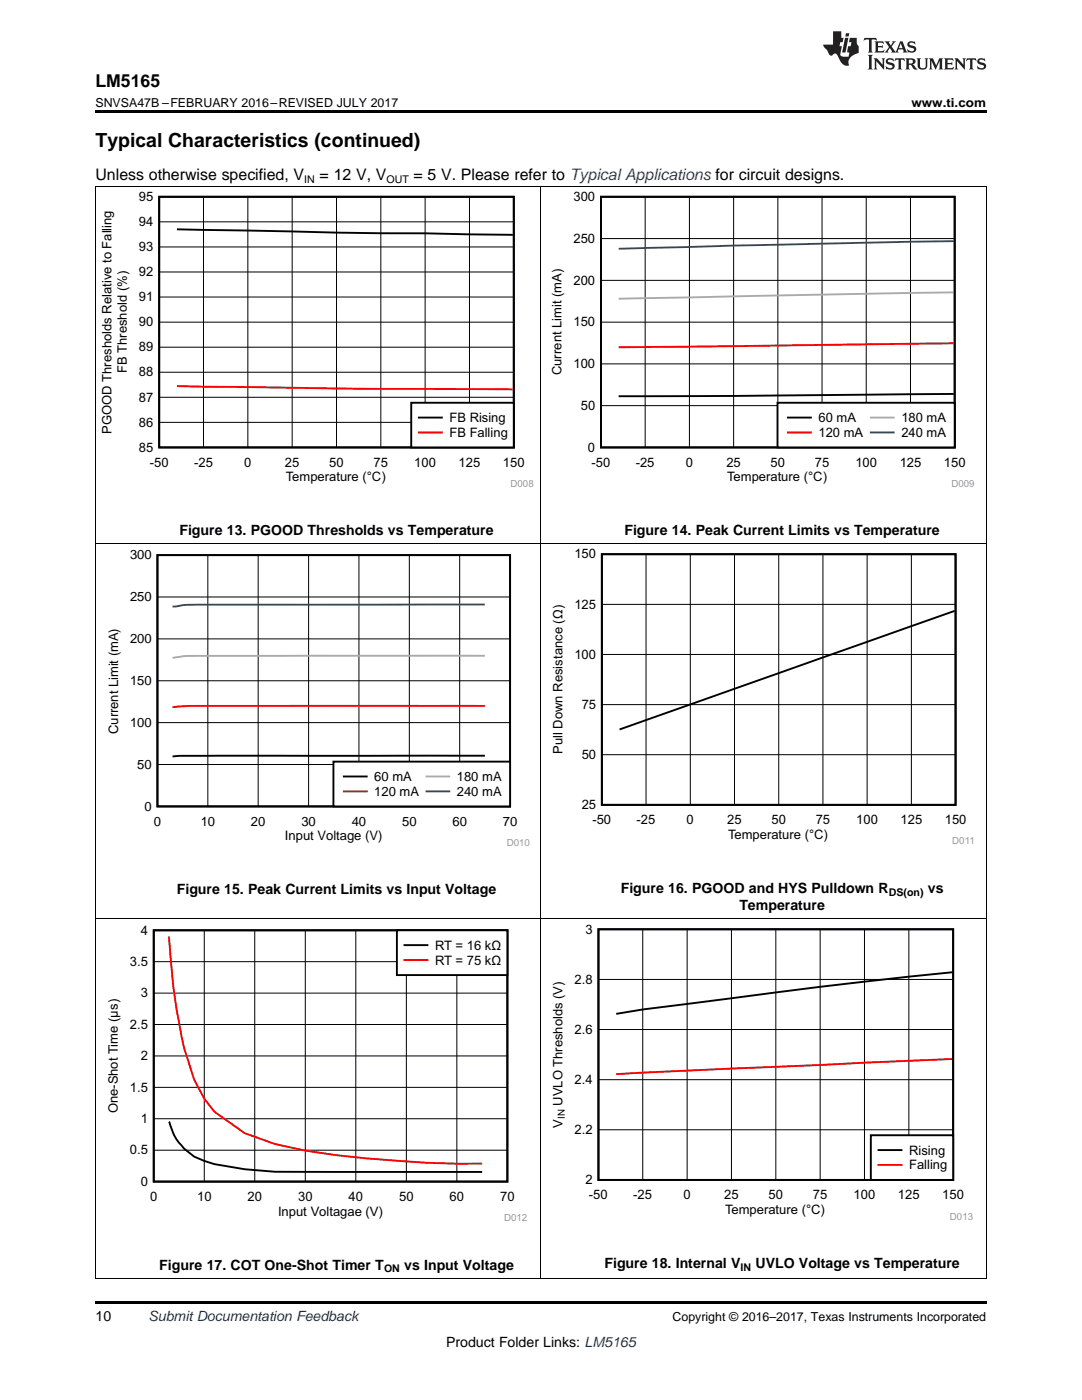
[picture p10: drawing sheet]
<svg xmlns="http://www.w3.org/2000/svg" width="216mm" height="279mm" viewBox="0 0 216 279" stroke-linecap="round" stroke-linejoin="round" font-family="sans-serif">
<path d="M19 259.7h177.8v.5h-177.8z" fill="#000"/>
<path d="M19.1 183.4v71.7M107.9 183.4v71.7M196.8 183.4v71.7M19 255.1h177.8" fill="none" stroke="#000" stroke-width=".2"/>
<path d="M21.6 184.7h83.5v59.1h-83.5z" fill-rule="evenodd" fill="#fff"/>
<path d="M30.7 185.7h70.5v50.1h-70.5zM33.7 223.9l.4 1a10.4 10.4 0 0 0 2.6 4.3l2 1.6 2.1 .9 2 .6 6 1 6.1 .6h41.3" fill="none" stroke="#000" stroke-width=".38"/>
<g fill="none" stroke="#000" stroke-width=".2">
<path d="M30.7 198.2h70.6M30.7 191.9h70.6M40.8 185.7v50.1M50.8 185.7v50.1M60.9 185.7v50.1M71 185.7v50.1M81.1 185.7v50.1M91.2 185.7v50.1M30.7 217h70.6M30.7 210.7h70.6M30.7 204.5h70.6M30.7 229.5h70.6"/>
<path d="M30.7 223.3h70.6"/>
</g>
<path d="M33.7 186.9l.4 4.9a111.3 111.3 0 0 0 2.6 17.3l2 6.4 2.1 3.8 2 2.6 6 4.2 6.1 2.2a138.5 138.5 0 0 0 24.2 3.3l6 .5 11.1 .1" fill="none" stroke="#f00" stroke-width=".38"/>
<path d="M79.2 185.7h22v8.9h-22z" fill-rule="evenodd" fill="#fff"/>
<path d="M79.2 185.7h22v8.9h-22zM80.7 188.6h4.6" fill="none" stroke="#000" stroke-width=".38"/>
<path d="M80.7 191.6h4.6" fill="none" stroke="#f00" stroke-width=".38"/>
<path d="M110.3 184.5h83.8v58.9h-83.8z" fill-rule="evenodd" fill="#fff"/>
<path d="M119.4 185.5h70.8v50h-70.8zM190 194l-26.3 2.9-35.4 4.6-5.3 .8" fill="none" stroke="#000" stroke-width=".38"/>
<path d="M119.4 195.5h70.8M128.3 185.5v50M137.1 185.5v50M146 185.5v50M154.8 185.5v50M163.7 185.5v50M172.5 185.5v50M181.4 185.5v50M119.4 215.5h70.8M119.4 205.5h70.8M119.4 225.5h70.8" fill="none" stroke="#000" stroke-width=".2"/>
<path d="M190 211.3l-67 3.1" fill="none" stroke="#f00" stroke-width=".38"/>
<path d="M173.8 226.6h16.4v8.9h-16.4z" fill-rule="evenodd" fill="#fff"/>
<path d="M173.8 226.6h16.4v8.9h-16.4zM175.3 229.5h4.6" fill="none" stroke="#000" stroke-width=".38"/>
<path d="M175.3 232.5h4.6" fill="none" stroke="#f00" stroke-width=".38"/>
<path d="M19.1 108.6v74.8M107.9 108.6v74.8M196.8 108.6v74.8M19 183.4h177.8" fill="none" stroke="#000" stroke-width=".2"/>
<path d="M21.1 109.8h84.6v59.1h-84.6z" fill-rule="evenodd" fill="#fff"/>
<path d="M31.4 110.8h70.4v50.1h-70.4zM96.8 150.8h-53.3l-9.1 .2" fill="none" stroke="#000" stroke-width=".38"/>
<path d="M31.4 119.1h70.4M41.5 110.8v50.1M51.5 110.8v50.1M61.6 110.8v50.1M71.6 110.8v50.1M81.7 110.8v50.1M91.7 110.8v50.1M31.4 135.9h70.4M31.4 127.5h70.4M31.4 152.6h70.4M31.4 144.2h70.4" fill="none" stroke="#000" stroke-width=".2"/>
<path d="M96.8 140.9h-59.4l-3 .2" fill="none" stroke="#f00" stroke-width=".38"/>
<path d="M96.8 130.9h-57.3h-2.6l-2.5 .4" fill="none" stroke="#aaa" stroke-width=".38"/>
<path d="M96.8 120.6l-57.3 .1h-2.6l-2.5 .4" fill="none" stroke="#295c75" stroke-width=".38"/>
<path d="M66.5 152h35.3v8.9h-35.3z" fill-rule="evenodd" fill="#fff"/>
<path d="M66.5 152h35.3v8.9h-35.3zM68.6 155h4.6" fill="none" stroke="#000" stroke-width=".38"/>
<path d="M68.6 157.9h4.6" fill="none" stroke="#f00" stroke-width=".38"/>
<path d="M85.1 155h4.5" fill="none" stroke="#aaa" stroke-width=".38"/>
<path d="M85.1 157.9h4.5" fill="none" stroke="#295c75" stroke-width=".38"/>
<path d="M110.3 109.6h83.9v59h-83.9z" fill-rule="evenodd" fill="#fff"/>
<path d="M120.1 110.6h70.6v50h-70.6zM190.5 121.9l-66.9 23.7" fill="none" stroke="#000" stroke-width=".38"/>
<g fill="none" stroke="#000" stroke-width=".2">
<path d="M19.1 37.3v71.3M107.9 37.3v71.3M196.8 37.3v71.3M19 108.5h177.8M128.9 110.6v50M137.7 110.6v50M146.6 110.6v50M155.4 110.6v50M164.2 110.6v50M173 110.6v50M181.9 110.6v50M120.1 130.6h70.6"/>
<path d="M120.1 120.6h70.6M120.1 150.6h70.6M120.1 140.6h70.6"/>
</g>
<path d="M20.4 38.3h86v58.9h-86z" fill-rule="evenodd" fill="#fff"/>
<path d="M31.8 39.3h70.7v50h-70.7zM35.3 45.8l31.8 .6 35.2 .5" fill="none" stroke="#000" stroke-width=".38"/>
<g fill="none" stroke="#000" stroke-width=".2">
<path d="M40.6 39.3v50M49.5 39.3v50M58.3 39.3v50M67.1 39.3v50M76 39.3v50M84.8 39.3v50M93.7 39.3v50M31.8 59.3h70.7M31.8 54.3h70.7M31.8 49.3h70.7M31.8 44.3h70.7M31.8 79.3h70.7"/>
<path d="M31.8 74.3h70.7M31.8 69.3h70.7M31.8 64.3h70.7M31.8 84.3h70.7"/>
</g>
<path d="M35.3 77l31.8 .5 35.2 .2" fill="none" stroke="#f00" stroke-width=".38"/>
<path d="M82.1 80.4h20.4v8.9h-20.4z" fill-rule="evenodd" fill="#fff"/>
<path d="M82.1 80.4h20.4v8.9h-20.4zM83.6 83.3h4.6" fill="none" stroke="#000" stroke-width=".38"/>
<path d="M83.6 86.3h4.6" fill="none" stroke="#f00" stroke-width=".38"/>
<path d="M110.2 38.3h84.2v58.9h-84.2z" fill-rule="evenodd" fill="#fff"/>
<path d="M119.9 39.3h70.6v50h-70.6zM190.3 78.6l-43.9 .4-23 .1" fill="none" stroke="#000" stroke-width=".38"/>
<path d="M128.7 39.3v50M137.6 39.3v50M146.4 39.3v50M155.2 39.3v50M164 39.3v50M172.8 39.3v50M181.7 39.3v50M119.9 56h70.6M119.9 47.6h70.6M119.9 72.6h70.6M119.9 64.3h70.6M119.9 81h70.6" fill="none" stroke="#000" stroke-width=".2"/>
<path d="M190.3 68.5l-66.9 .8" fill="none" stroke="#f00" stroke-width=".38"/>
<path d="M190.3 58.3l-66.9 1.3" fill="none" stroke="#ababab" stroke-width=".38"/>
<path d="M190.3 48.1l-43.9 .9-23 .6" fill="none" stroke="#295c75" stroke-width=".38"/>
<path d="M155.1 80.4h35.4v8.9h-35.4z" fill-rule="evenodd" fill="#fff"/>
<path d="M155.1 80.4h35.4v8.9h-35.4zM157.2 83.3h4.6" fill="none" stroke="#000" stroke-width=".38"/>
<path d="M157.2 86.3h4.6" fill="none" stroke="#f00" stroke-width=".38"/>
<path d="M173.8 83.3h4.5" fill="none" stroke="#ababab" stroke-width=".38"/>
<path d="M173.8 86.3h4.5" fill="none" stroke="#295c75" stroke-width=".38"/>
<path d="M19 37.2h177.8" fill="none" stroke="#000" stroke-width=".2"/>
<path d="M19 22h177.8v.5h-177.8z" fill="#000"/>
<g fill="#231f20">
<path d="M172.5 7.6l-.1 .5 .4-.2h.6v.1v2.1l-.2 .4h.9l-.2-.4v-2.1l.1-.1h.5l.5 .2-.2-.5zM174.5 8.3l.2 .3v1.5l-.2 .4h1.8l.2-.6a1.04 1.04 0 0 1-1.3 .2v-.7h.6l.3 .2v-.6l-.3 .2h-.6v-.6l.8-.1 .4 .3-.2-.5zM176.5 8.3l.9 1.1-.9 1.1h.8l-.2-.2 .4-.7 .5 .7-.2 .2h1.5l-.2-.2 .2-.4h.9l.1 .4-.2 .2h1l-.3-.3-.7-1.9h-.5l-.9 2-.8-1 .9-1h-.8l.1 .3-.4 .5-.3-.6 .1-.2zM179.7 8.6l.4 1h-.7zM181.3 8.4a.63 .63 0 0 0-.2 .7 .63 .63 0 0 0 .6 .4l.6 .2 .1 .2a.75 .75 0 0 1-.7 .4 .75 .75 0 0 1-.6-.5l.1 .7 .1-.1a1.11 1.11 0 0 0 1.5-.6 1.13 1.13 0 0 0-1.2-.8l-.1-.4a1.04 1.04 0 0 1 1.2 .2l-.2-.5-.2 .1-.4-.2zM173.2 10.9l.2 .4v2.2l-.2 .4h1l-.3-.4v-2.2l.3-.4zM174.3 11.6l.3 .4v1.5l-.3 .4h.8l-.2-.4v-1.3l1.5 1.7v-1.9l.2-.4h-.7l.2 .4v.9l-1.1-1.3zM177 11.8a.62 .62 0 0 0-.2 .7 .62 .62 0 0 0 .6 .4l.6 .1 .1 .3a.76 .76 0 0 1-.7 .3 .76 .76 0 0 1-.7-.4l.2 .7 .1-.1a1.11 1.11 0 0 0 1.5-.6 1.13 1.13 0 0 0-1.2-.8l-.1-.4a1.04 1.04 0 0 1 1.2 .2l-.2-.6-.2 .1-.5-.1zM178.7 11.6l-.2 .6a.61 .61 0 0 1 .8-.3v1.6l-.2 .4h.9l-.2-.4v-1.6a.63 .63 0 0 1 .7 .3l-.1-.6zM180.6 11.6l.3 .4v1.5l-.3 .4h1l-.2-.2-.1-.8 .6 .2a.76 .76 0 0 0 1.2 .7l-1-1a.58 .58 0 0 0 .6-.5 .58 .58 0 0 0-.5-.6zM181.4 11.9h.1a.45 .45 0 0 1 .5 .1 .45 .45 0 0 1 .1 .5l-.8 .2zM182.9 11.6l.2 .2a2.17 2.17 0 0 0 .3 1.9 .99 .99 0 0 0 1.6-.6v-1.1l.2-.4h-.7l.2 .2a1.92 1.92 0 0 1-.2 1.8 .6 .6 0 0 1-.9-.5v-1.1l.2-.4zM185.4 11.6l.2 .4v1.5l-.2 .4h.7l-.2-.4v-1.4l.8 1.8 .8-1.8v1.4l-.2 .4h.9l-.2-.4v-1.5l.2-.4h-.8l-.6 1.5-.6-1.5zM188.4 11.6l.2 .4v1.5l-.2 .4h1.8l.1-.6a1.04 1.04 0 0 1-1.2 .1v-.6h.5l.4 .2v-.6l-.4 .2h-.5v-.7h.8l.3 .3-.1-.6zM190.5 11.6l.2 .4v1.5l-.2 .4h.7l-.2-.4v-1.3l1.5 1.7v-1.9l.2-.4h-.7l.2 .4v.9l-1.1-1.3zM192.9 11.6l-.1 .6a.61 .61 0 0 1 .7-.3l.1 1.6-.3 .4h1l-.3-.4 .1-1.6a.63 .63 0 0 1 .7 .3l-.1-.6zM195.2 11.8a.62 .62 0 0 0-.2 .7 .62 .62 0 0 0 .6 .4l.6 .1 .1 .3a.76 .76 0 0 1-.7 .3 .76 .76 0 0 1-.6-.4l.1 .7 .1-.1a1.11 1.11 0 0 0 1.6-.6 1.13 1.13 0 0 0-1.3-.8l-.1-.4a1.04 1.04 0 0 1 1.2 .2l-.1-.6-.2 .1-.5-.1z"/>
<path d="M166.2 6.3v2.6h-1.9v.4l.8 .9a.91 .91 0 0 0 1 .8 .56 .56 0 0 1 .5-.3 .56 .56 0 0 1 .5 .3l.4 .8a1.53 1.53 0 0 0 1.9 1.2 1.54 1.54 0 0 1 1-2.1l.9-.3v-1.4a1.52 1.52 0 0 1-.4-1.6h-1.3l-.2 .8h.5l-.2 .8h-.5l-.1 1v.2l.4 .1-.2 .8a1.93 1.93 0 0 1-1.6-.3l.3-1.8h-.5l.2-.8h.4l.2-.8h-.4v-1.3zM168.6 7.6l-.6 2.9h.7l.6-2.9zM168.8 6.6l-.1 .7h.6l.2-.7z"/>
</g>
<text font-size="3.9" x="19" y="29.3">Typical Characteristics (continued)</text>
<text font-size="3.5" x="19" y="17.3">LM5165</text>
<g font-size="3.2">
<text x="19" y="36">Unless otherwise specified, V</text>
<text x="63.8" y="36">= 12 V, V</text>
<text x="82.5" y="36">= 5 V. Please refer to Typical Applications for circuit designs.</text>
</g>
<g font-size="2.8">
<text x="35.8" y="106.8">Figure 13. PGOOD Thresholds vs Temperature</text>
<text x="124.6" y="106.8">Figure 14. Peak Current Limits vs Temperature</text>
<text x="35.3" y="178.5">Figure 15. Peak Current Limits vs Input Voltage</text>
<text x="123.9" y="178.2">Figure 16. PGOOD and HYS Pulldown R</text>
<text x="185.1" y="178.2">vs</text>
<text x="147.5" y="181.7">Temperature</text>
<text x="31.8" y="253.4">Figure 17. COT One-Shot Timer T</text>
<text x="80.6" y="253.4">vs Input Voltage</text>
<text x="120.6" y="253">Figure 18. Internal V</text>
<text x="150.7" y="253">UVLO Voltage vs Temperature</text>
<text x="19" y="263.6">10</text>
<text x="89" y="268.9">Product Folder Links: LM5165</text>
</g>
<text font-size="2.8" fill="#0000c8" x="29.6" y="263.6">Submit Documentation Feedback</text>
<g font-size="2.6">
<text x="27.7" y="40.1">95</text>
<text x="114.4" y="40.1">300</text>
<text x="27.7" y="45.1">94</text>
<text x="27.7" y="50.1">93</text>
<text x="114.4" y="48.5">250</text>
<text x="27.7" y="55.1">92</text>
<text x="114.4" y="56.8">200</text>
<text x="27.7" y="65.1">90</text>
<text x="27.7" y="60.1">91</text>
<text x="114.4" y="65.1">150</text>
<text x="27.7" y="70.1">89</text>
<text x="25.3" y="74.4" transform="rotate(-90 25.3 74.4)">FB Threshold (%)</text>
<text x="27.7" y="75.1">88</text>
<text x="112.1" y="74.9" transform="rotate(-90 112.1 74.9)">Current Limit (mA)</text>
<text x="114.4" y="73.5">100</text>
<text x="27.7" y="80.1">87</text>
<text x="115.9" y="81.8">50</text>
<text x="22.3" y="86.5" transform="rotate(-90 22.3 86.5)">PGOOD Thresholds Relative to Falling</text>
<text x="27.7" y="85.1">86</text>
<text x="89.7" y="84.2">FB Rising</text>
<text x="89.7" y="87.2">FB Falling</text>
<text x="163.3" y="84.2">60 mA</text>
<text x="163.3" y="87.2">120 mA</text>
<text x="179.9" y="84.2">180 mA</text>
<text x="179.9" y="87.2">240 mA</text>
<text x="27.7" y="90.1">85</text>
<text x="29.9" y="93.1">-50</text>
<text x="38.7" y="93.1">-25</text>
<text x="48.7" y="93.1">0</text>
<text x="56.9" y="93.1">25</text>
<text x="65.7" y="93.1">50</text>
<text x="74.6" y="93.1">75</text>
<text x="82.7" y="93.1">100</text>
<text x="91.5" y="93.1">125</text>
<text x="100.4" y="93.1">150</text>
<text x="117.3" y="90.1">0</text>
<text x="118" y="93.1">-50</text>
<text x="126.9" y="93.1">-25</text>
<text x="136.8" y="93.1">0</text>
<text x="144.9" y="93.1">25</text>
<text x="153.8" y="93.1">50</text>
<text x="162.6" y="93.1">75</text>
<text x="170.7" y="93.1">100</text>
<text x="179.5" y="93.1">125</text>
<text x="188.3" y="93.1">150</text>
<text x="57" y="96.1">Temperature (°C)</text>
<text x="145.1" y="96.1">Temperature (°C)</text>
<text x="26" y="111.6">300</text>
<text x="114.6" y="111.5">150</text>
<text x="26" y="120">250</text>
<text x="114.6" y="121.5">125</text>
<text x="26" y="128.4">200</text>
<text x="114.6" y="131.5">100</text>
<text x="26" y="136.7">150</text>
<text x="116.1" y="141.5">75</text>
<text x="23.6" y="146.5" transform="rotate(-90 23.6 146.5)">Current Limit (mA)</text>
<text x="26" y="145.1">100</text>
<text x="27.4" y="153.4">50</text>
<text x="74.7" y="155.9">60 mA</text>
<text x="91.2" y="155.9">180 mA</text>
<text x="112.2" y="150.4" transform="rotate(-90 112.2 150.4)">Pull Down Resistance (Ω)</text>
<text x="116.1" y="151.5">50</text>
<text x="28.8" y="161.8">0</text>
<text x="74.7" y="158.8">120 mA</text>
<text x="91.2" y="158.8">240 mA</text>
<text x="116.1" y="161.5">25</text>
<text x="30.7" y="164.8">0</text>
<text x="40" y="164.8">10</text>
<text x="50.1" y="164.8">20</text>
<text x="56.9" y="167.7">Input Voltage (V)</text>
<text x="60.1" y="164.8">30</text>
<text x="70.2" y="164.8">40</text>
<text x="80.2" y="164.8">50</text>
<text x="90.3" y="164.8">60</text>
<text x="100.3" y="164.8">70</text>
<text x="118.2" y="164.4">-50</text>
<text x="127" y="164.4">-25</text>
<text x="137" y="164.4">0</text>
<text x="145.1" y="164.4">25</text>
<text x="145.3" y="167.4">Temperature (°C)</text>
<text x="154" y="164.4">50</text>
<text x="162.8" y="164.4">75</text>
<text x="170.9" y="164.4">100</text>
<text x="179.7" y="164.4">125</text>
<text x="188.5" y="164.4">150</text>
<text x="28.1" y="186.5">4</text>
<text x="86.8" y="189.6">RT = 16 kΩ</text>
<text x="116.8" y="186.3">3</text>
<text x="25.9" y="192.8">3.5</text>
<text x="86.8" y="192.5">RT = 75 kΩ</text>
<text x="114.7" y="196.3">2.8</text>
<text x="28.1" y="199">3</text>
<text x="25.9" y="205.3">2.5</text>
<text x="114.7" y="206.3">2.6</text>
<text x="28.1" y="211.6">2</text>
<text x="25.9" y="217.9">1.5</text>
<text x="112.2" y="220.7" transform="rotate(-90 112.2 220.7)">UVLO Thresholds (V)</text>
<text x="114.7" y="216.3">2.4</text>
<text x="23.5" y="222.2" transform="rotate(-90 23.5 222.2)">One-Shot Time (µs)</text>
<text x="28.1" y="224.1">1</text>
<text x="112.2" y="225" transform="rotate(-90 112.2 225)">V</text>
<text x="114.7" y="226.3">2.2</text>
<text x="25.9" y="230.4">0.5</text>
<text x="181.4" y="230.4">Rising</text>
<text x="181.4" y="233.4">Falling</text>
<text x="28.1" y="236.7">0</text>
<text x="30" y="239.6">0</text>
<text x="39.3" y="239.6">10</text>
<text x="49.4" y="239.6">20</text>
<text x="59.5" y="239.6">30</text>
<text x="69.6" y="239.6">40</text>
<text x="79.6" y="239.6">50</text>
<text x="89.7" y="239.6">60</text>
<text x="99.8" y="239.6">70</text>
<text x="116.8" y="236.3">2</text>
<text x="117.5" y="239.3">-50</text>
<text x="126.4" y="239.3">-25</text>
<text x="136.4" y="239.3">0</text>
<text x="144.5" y="239.3">25</text>
<text x="153.4" y="239.3">50</text>
<text x="162.2" y="239.3">75</text>
<text x="170.3" y="239.3">100</text>
<text x="179.2" y="239.3">125</text>
<text x="188" y="239.3">150</text>
<text x="55.5" y="242.6">Input Voltagae (V)</text>
<text x="144.7" y="242.3">Temperature (°C)</text>
</g>
<g font-size="2.5">
<text x="19" y="21.4">SNVSA47B –FEBRUARY 2016–REVISED JULY 2017</text>
<text x="181.9" y="21.4">www.ti.com</text>
<text x="134.2" y="263.6">Copyright © 2016–2017, Texas Instruments Incorporated</text>
</g>
<g font-size="2.1">
<text x="60.7" y="36.6">IN</text>
<text x="77.1" y="36.6">OUT</text>
<text x="177.4" y="178.7">DS(on)</text>
<text x="76.6" y="253.9">ON</text>
<text x="147.8" y="253.6">IN</text>
</g>
<text font-size="2" fill="#999" x="101.1" y="168.9">D010</text>
<g font-size="1.9" fill="#999">
<text x="101.9" y="97.2">D008</text>
<text x="189.8" y="97.2">D009</text>
<text x="190" y="168.5">D011</text>
<text x="100.6" y="243.7">D012</text>
<text x="189.5" y="243.4">D013</text>
</g>
<text font-size="1.9" x="112.7" y="223.3" transform="rotate(-90 112.7 223.3)">IN</text>
</svg>
